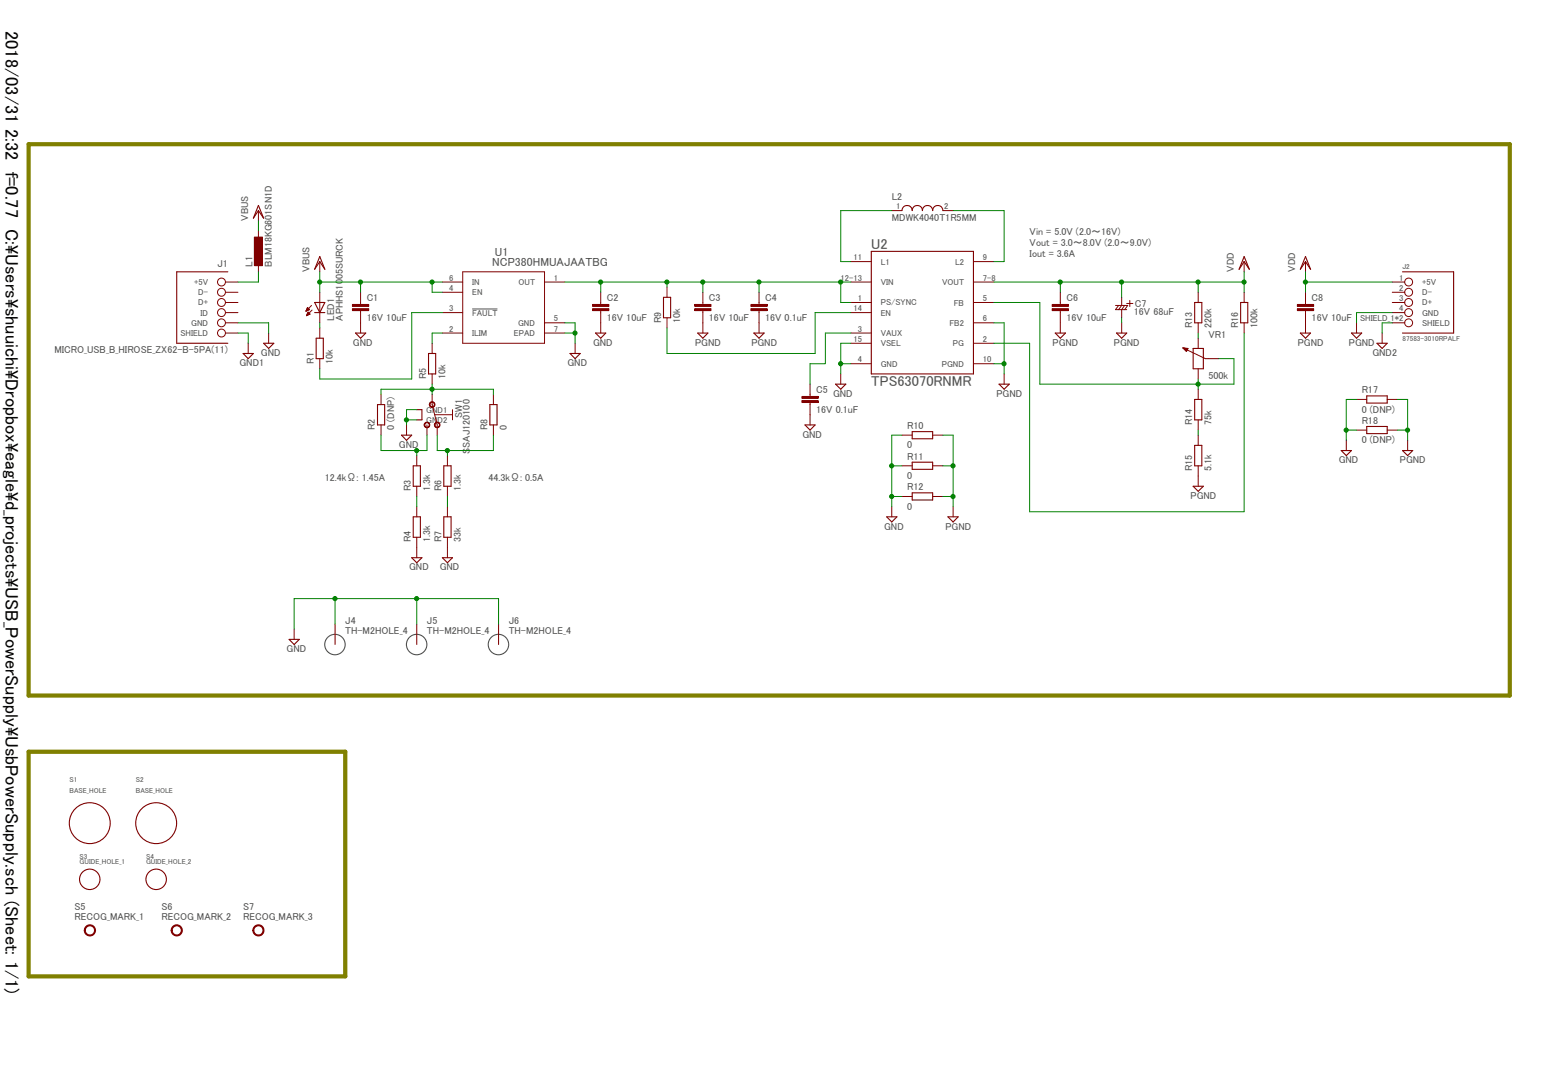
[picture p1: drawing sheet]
<svg xmlns="http://www.w3.org/2000/svg" width="297mm" height="210mm" viewBox="0 0 297 210" stroke-linecap="round" stroke-linejoin="round" font-family="sans-serif">
<path d="M5.1 27.4l285.9 161M291 27.4l-285.9 161" fill="none" stroke="#fff" stroke-width=".19"/>
<path d="M5.5 27.8h285.1v106.1h-285.1zM5.5 144.8h61v43.2h-61z" fill="none" stroke="#808000" stroke-width=".8"/>
<g fill="none" stroke="#505050" stroke-width=".21">
<circle cx="64.5" cy="124.1" r="1.97"/>
<circle cx="80.2" cy="124.1" r="1.97"/>
<circle cx="96" cy="124.1" r="1.97"/>
</g>
<path d="M90.9 59.5h4.9" fill="none" stroke="#505050" stroke-width=".19"/>
<path d="M43.9 52.3h-9.9v13.8h9.9M60.6 58.3h1.9l-.9 1.9zM60.6 60.2h1.9M60.9 65.1h1.3v4h-1.3zM82.5 68.1h1.4v3.9h-1.4zM79.6 89.7h1.3v3.9h-1.3z" fill="none" stroke="#800000" stroke-width=".21"/>
<g fill="none" stroke="#800000" stroke-width=".19">
<path d="M43.4 54.3h2.4M43.4 56.3h2.4M43.4 58.3h2.4M58.9 59.9h.1M59 59.8h.2M59 59.7h.4M59 59.6h.6M59.1 59.5h.4M59.1 59.4h.3M59.1 59.4h.2M59.2 59.3h.1M59.6 59.6l-.4-.4-.3 .7"/>
<path d="M59.6 59.6l-.7 .3M60 58.8l-1.1 1.1M60.1 59.7l-1.1 1.1M61.6 56.3v5.9M85.2 54.3h3.9M85.2 56.3h3.9M89.1 52.3h15.7v13.8h-15.7zM104.8 54.3h3.9M43.4 60.2h2.4M43.4 62.2h2.4M43.4 64.1h2.4M59 60.7h.1"/>
<path d="M59.1 60.6h.2M59.1 60.6h.4M59.1 60.5h.6M59.2 60.4h.4M59.2 60.3h.3M59.3 60.2h.1M59.3 60.1h.1M59.7 60.5l-.4-.4-.3 .7M59.7 60.5l-.7 .3M61.6 63.2v1.9M61.6 69.1v1.9M83.2 66.1v2"/>
<path d="M83.2 72v2M85.2 60.2h3.9M85.2 64.1h3.9M104.8 62.2h3.9M104.8 64.1h3.9M80.2 87.7v2M80.2 93.6v2"/>
<circle cx="42.6" cy="58.2" r=".76"/>
<circle cx="42.6" cy="56.3" r=".76"/>
<circle cx="42.6" cy="54.3" r=".76"/>
<circle cx="42.6" cy="64.1" r=".76"/>
<circle cx="42.6" cy="60.2" r=".76"/>
<circle cx="42.6" cy="62.2" r=".76"/>
</g>
<path d="M49 45.7h1.5v5.5h-1.5z" fill-rule="evenodd" fill="#800000"/>
<g fill="none" stroke="#800000" stroke-width=".19">
<path d="M49 45.7h1.5v5.5h-1.5zM49.7 44.5v1.9M49.7 50.4v1.9M67.8 59.4h3.2v.4h-3.2zM67.8 58.6h3.2v.4h-3.2zM69.4 56.3v2.3M69.4 59.8v2.4M114.1 59.4h3.1v.4h-3.1zM114.1 58.6h3.1v.4h-3.1zM115.6 56.3v2.3M115.6 59.8v2.4M128.4 55.3v2"/>
<path d="M133.7 59.4h3.2v.4h-3.2zM133.7 58.6h3.2v.4h-3.2zM135.3 56.3v2.3M135.3 59.8v2.4M144.6 59.4h3.1v.4h-3.1zM144.6 58.6h3.1v.4h-3.1zM146.1 56.3v2.3M146.1 59.8v2.4M163.8 58.3h3.9M163.8 54.3h3.9M163.8 50.4h3.9M171.7 40.6h1.9"/>
<path d="M181.5 40.6h2M187.4 58.3h3.9M187.4 54.3h3.9M187.4 50.4h3.9M202.6 59.4h3.1v.4h-3.1zM202.6 58.6h3.1v.4h-3.1zM204.1 56.3v2.3M204.1 59.8v2.4M214.7 58.8h2.4l-.6 .8M215.3 58.8l-.6 .8h2.2M215.9 57.3v1.5l-.6 .8M216.5 58.8l-.6 .8v1.6"/>
<path d="M216.9 58.4h1.2M217.5 57.8v1.2M230.7 56.3v2M268 58.3h2.4M268 54.3h2.4M268 56.3h2.4M83.2 77.9l.5 2M83.7 79.9l.5 1.9M83.7 79.9h3.4M87.1 78.9v2M128.4 61.2v2M154.4 77.1h3.1v.4h-3.1z"/>
<path d="M154.4 76.3h3.1v.4h-3.1zM155.9 74v2.3M155.9 77.5v2.4M163.8 60.2h3.9M163.8 66.1h3.9M163.8 64.1h3.9M163.8 70h3.9M187.4 66.1h3.9M187.4 62.2h3.9M187.4 70h3.9M230.7 62.2v1.9M230.7 75v1.9"/>
<path d="M268 60.2h2.4M268 62.2h2.4M230.7 80.9v1.9"/>
<circle cx="271.2" cy="58.2" r=".76"/>
<circle cx="271.2" cy="54.3" r=".76"/>
<circle cx="271.2" cy="56.3" r=".76"/>
<circle cx="271.2" cy="62.2" r=".76"/>
<circle cx="271.2" cy="60.2" r=".76"/>
</g>
<path d="M67.8 59.6h3.2M67.8 58.8h3.2M114.1 59.6h3.1M114.1 58.8h3.1M133.7 59.6h3.2M133.7 58.8h3.2M144.6 59.6h3.1M144.6 58.8h3.1M202.6 59.6h3.1M202.6 58.8h3.1M154.4 77.3h3.1M154.4 76.5h3.1" fill="none" stroke="#800000" stroke-width=".38"/>
<path d="M127.7 57.3h1.4v3.9h-1.4zM167.7 48.4h19.7v23.6h-19.7zM173.6 40.6a.98 .98 0 0 1 1-1 .98 .98 0 0 1 1 1 .98 .98 0 0 1 1-1 .98 .98 0 0 1 1 1 .98 .98 0 0 1 1-1 .98 .98 0 0 1 .9 1 .98 .98 0 0 1 1-1 .98 .98 0 0 1 1 1M230 58.3h1.4v3.9h-1.4zM270 52.3h9.8v11.8h-9.8M80.2 78.9h1v2h-1M230 76.9h1.4v4h-1.4z" fill="none" stroke="#800000" stroke-width=".21"/>
<path d="M82.8 77.5a.55 .55 0 0 1 .9 .1 .55 .55 0 0 1-.3 .8 .55 .55 0 0 1-.8-.5h.1a.43 .43 0 0 1 .6-.4 .43 .43 0 0 1 .2 .7 .43 .43 0 0 1-.7-.1l-.2-.2z" fill-rule="evenodd" fill="#800000"/>
<path d="M82.8 77.5a.55 .55 0 0 1 .9 .1 .55 .55 0 0 1-.3 .8 .55 .55 0 0 1-.8-.5h.1a.43 .43 0 0 1 .6-.4 .43 .43 0 0 1 .2 .7 .43 .43 0 0 1-.7-.1l-.2-.2z" fill="none" stroke="#800000" stroke-width=".19"/>
<path d="M83.8 81.4a.55 .55 0 0 1 .8 .2 .55 .55 0 0 1-.3 .8 .55 .55 0 0 1-.7-.6h.1a.44 .44 0 0 1 .7-.3 .44 .44 0 0 1 .1 .7 .44 .44 0 0 1-.7-.2l-.2-.2z" fill-rule="evenodd" fill="#800000"/>
<path d="M83.8 81.4a.55 .55 0 0 1 .8 .2 .55 .55 0 0 1-.3 .8 .55 .55 0 0 1-.7-.6h.1a.44 .44 0 0 1 .7-.3 .44 .44 0 0 1 .1 .7 .44 .44 0 0 1-.7-.2l-.2-.2z" fill="none" stroke="#800000" stroke-width=".19"/>
<path d="M81.8 81.4a.55 .55 0 0 1 .9 .2 .55 .55 0 0 1-.4 .8 .55 .55 0 0 1-.7-.6h.2a.44 .44 0 0 1 .6-.3 .44 .44 0 0 1 .1 .7 .44 .44 0 0 1-.7-.2l-.2-.2z" fill-rule="evenodd" fill="#800000"/>
<g fill="none" stroke="#800000" stroke-width=".19">
<path d="M49.7 40.6v1.9M61.6 50.4v1.9M239.5 50.4v1.9M239.5 56.3v2M249.8 59.4h3.1v.4h-3.1zM249.8 58.6h3.1v.4h-3.1zM251.3 50.4v1.9M251.3 56.3v2.3M251.3 59.8v4.3M47.8 66.1v2M51.7 64.1v2M69.4 62.2v1.9"/>
<path d="M73.3 75.9v2M83.2 75.9v2M95 75.9v2M110.7 66.1v2M115.6 62.2v1.9M135.3 62.2v1.9M146.1 62.2v1.9M155.9 79.9v1.9M161.8 72v2M193.3 72v2M204.1 62.2v1.9M215.9 62.2v1.9"/>
<path d="M227.7 67l4.3 2.1h2.6M227.7 67l1 .1-.3 .6zM227.8 67h.3M227.8 67.1h.9M227.9 67.2h.7M228 67.3h.6M228.1 67.4h.5M228.2 67.5h.3M228.3 67.5h.2M228.4 67.6h.1M230.7 65.1v2M230.7 71v2"/>
<path d="M239.5 62.2v1.9M261.1 62.2v1.9M261.1 76.9h2M266.1 64.1v2M267 76.9h2M73.3 81.8v2M78.3 81.8v2M80.2 97.6v1.9M81.8 81.4a.55 .55 0 0 1 .9 .2 .55 .55 0 0 1-.4 .8 .55 .55 0 0 1-.7-.6h.2a.44 .44 0 0 1 .6-.3 .44 .44 0 0 1 .1 .7 .44 .44 0 0 1-.7-.2l-.2-.2zM82.2 81.8v2M84.2 81.8v2M86.1 87.7v2"/>
<path d="M86.1 93.6v2M86.1 97.6v1.9M95 81.8v2M171.7 97.6v1.9M173.6 89.7h2M173.6 95.6h2M173.6 83.8h2M179.5 89.7h2M179.5 95.6h2M179.5 83.8h2M183.5 97.6v1.9M230.7 83.8v2"/>
<path d="M230.7 89.7v3.9M259.2 84.8v2M261.1 82.8h2M267 82.8h2M271 84.8v2M80.2 103.5v3.9M86.1 103.5v3.9M56.6 121.2v1.9M64.5 120.2v3.9M80.2 120.2v3.9M96 120.2v3.9"/>
</g>
<g fill="none" stroke="#800000" stroke-width=".21">
<path d="M49.7 39.6l1 2.4-1-1.4-.9 1.4zM61.6 49.4l.9 2.5-.9-1.5-1 1.5zM238.8 58.3h1.4v3.9h-1.4zM239.5 49.4l1 2.5-1-1.5-1 1.5zM251.3 49.4l1 2.5-1-1.5-1 1.5zM46.8 68.1h2l-1 1zM50.7 66.1h2l-1 1zM68.4 64.1h2l-1 1zM72.7 77.9h1.3v3.9h-1.3zM94.3 77.9h1.4v3.9h-1.4zM109.7 68.1h2l-1 1zM114.6 64.1h2l-1 1z"/>
<path d="M134.3 64.1h2l-1 1zM145.1 64.1h2l-1 1zM160.9 74h1.9l-1 1zM192.3 74h2l-1 1zM203.1 64.1h2l-1 1zM214.9 64.1h2l-1 1zM229.7 67.1h2v3.9h-2zM250.3 64.1h2l-1 1zM260.2 64.1h1.9l-1 1zM263.1 76.2h3.9v1.4h-3.9zM265.1 66.1h1.9l-.9 1zM77.3 83.8h2l-1 1z"/>
<path d="M79.6 99.5h1.3v4h-1.3zM85.4 89.7h1.4v3.9h-1.4zM85.4 99.5h1.4v4h-1.4zM155 81.8h1.9l-1 1zM170.7 99.5h2l-1 1zM175.6 89h3.9v1.4h-3.9zM175.6 83.1h3.9v1.4h-3.9zM175.6 94.9h3.9v1.4h-3.9zM182.5 99.5h2l-1 1zM229.7 93.6h2l-1 1zM230 85.8h1.4v3.9h-1.4zM258.2 86.8h2l-1 .9z"/>
<path d="M263.1 82.1h3.9v1.4h-3.9zM270 86.8h2l-1 .9zM79.3 107.4h1.9l-1 1zM85.2 107.4h1.9l-1 1zM55.7 123.1h1.9l-1 1z"/>
<circle cx="17.3" cy="158.5" r="3.9"/>
<circle cx="30.1" cy="158.5" r="3.9"/>
<circle cx="17.3" cy="169.3" r="1.97"/>
<circle cx="30.1" cy="169.3" r="1.97"/>
</g>
<path d="M249.8 59.6h3.1M249.8 58.8h3.1" fill="none" stroke="#800000" stroke-width=".38"/>
<path d="M16.6 178.4a1.08 1.08 0 0 1 1.7 .3 1.08 1.08 0 0 1-.7 1.5 1.08 1.08 0 0 1-1.4-1h.2a.89 .89 0 0 1 1.3-.8 .89 .89 0 0 1 .2 1.5 .89 .89 0 0 1-1.4-.5l-.1-.2h-.2l.1-.3z" fill-rule="evenodd" fill="#800000"/>
<path d="M16.6 178.4a1.08 1.08 0 0 1 1.7 .3 1.08 1.08 0 0 1-.7 1.5 1.08 1.08 0 0 1-1.4-1h.2a.89 .89 0 0 1 1.3-.8 .89 .89 0 0 1 .2 1.5 .89 .89 0 0 1-1.4-.5l-.1-.2h-.2l.1-.3z" fill="none" stroke="#800000" stroke-width=".19"/>
<path d="M33.3 178.4a1.08 1.08 0 0 1 1.7 .3 1.08 1.08 0 0 1-.7 1.5 1.08 1.08 0 0 1-1.4-1h.2a.88 .88 0 0 1 1.2-.9 .88 .88 0 0 1 .3 1.5 .88 .88 0 0 1-1.4-.4l-.1-.2h-.2l.1-.3z" fill-rule="evenodd" fill="#800000"/>
<path d="M33.3 178.4a1.08 1.08 0 0 1 1.7 .3 1.08 1.08 0 0 1-.7 1.5 1.08 1.08 0 0 1-1.4-1h.2a.88 .88 0 0 1 1.2-.9 .88 .88 0 0 1 .3 1.5 .88 .88 0 0 1-1.4-.4l-.1-.2h-.2l.1-.3z" fill="none" stroke="#800000" stroke-width=".19"/>
<path d="M49.1 178.4a1.08 1.08 0 0 1 1.6 .3 1.08 1.08 0 0 1-.7 1.5 1.08 1.08 0 0 1-1.3-1h.2a.88 .88 0 0 1 1.2-.9 .88 .88 0 0 1 .2 1.5 .88 .88 0 0 1-1.4-.4v-.2h-.2v-.3z" fill-rule="evenodd" fill="#800000"/>
<path d="M49.1 178.4a1.08 1.08 0 0 1 1.6 .3 1.08 1.08 0 0 1-.7 1.5 1.08 1.08 0 0 1-1.3-1h.2a.88 .88 0 0 1 1.2-.9 .88 .88 0 0 1 .2 1.5 .88 .88 0 0 1-1.4-.4v-.2h-.2v-.3z" fill="none" stroke="#800000" stroke-width=".19"/>
<path d="M45.8 62.2h5.9v1.9M108.7 62.2h2v3.9M108.7 64.1h2" fill="none" stroke="#008000" stroke-width=".19"/>
<circle cx="110.7" cy="64.1" r=".4" fill="#008000"/>
<g fill="none" stroke="#008000" stroke-width=".19">
<path d="M161.8 70h2M163.8 66.1h-2v5.9"/>
<circle cx="110.7" cy="64.1" r=".4"/>
</g>
<circle cx="161.8" cy="70" r=".4" fill="#008000"/>
<g fill="none" stroke="#008000" stroke-width=".19">
<path d="M171.7 95.6h1.9M173.6 89.7h-1.9v7.9"/>
<circle cx="161.8" cy="70" r=".4"/>
</g>
<circle cx="171.6" cy="95.6" r=".4" fill="#008000"/>
<g fill="none" stroke="#008000" stroke-width=".19">
<path d="M171.7 83.8v5.9"/>
<circle cx="171.6" cy="95.6" r=".4"/>
</g>
<circle cx="171.6" cy="89.7" r=".4" fill="#008000"/>
<g fill="none" stroke="#008000" stroke-width=".19">
<path d="M80.2 78.9h-1.9v2.9M78.3 80.9h1.9M171.7 83.8h1.9"/>
<circle cx="171.6" cy="89.7" r=".4"/>
</g>
<circle cx="78.2" cy="80.9" r=".4" fill="#008000"/>
<g fill="none" stroke="#008000" stroke-width=".19">
<path d="M261.1 76.9h-1.9v7.9M259.2 82.8h1.9"/>
<circle cx="78.2" cy="80.9" r=".4"/>
</g>
<circle cx="259.2" cy="82.8" r=".4" fill="#008000"/>
<g fill="none" stroke="#008000" stroke-width=".19">
<path d="M64.5 115.3v4.9M80.2 115.3v4.9M96 120.2v-4.9h-39.4v5.9"/>
<circle cx="259.2" cy="82.8" r=".4"/>
</g>
<circle cx="80.2" cy="115.3" r=".4" fill="#008000"/>
<circle cx="80.2" cy="115.3" r=".4" fill="none" stroke="#008000" stroke-width=".19"/>
<circle cx="64.5" cy="115.3" r=".4" fill="#008000"/>
<g fill="none" stroke="#008000" stroke-width=".19">
<path d="M181.5 89.7h2v7.9M181.5 95.6h2"/>
<circle cx="64.5" cy="115.3" r=".4"/>
</g>
<circle cx="183.5" cy="95.6" r=".4" fill="#008000"/>
<g fill="none" stroke="#008000" stroke-width=".19">
<path d="M181.5 83.8h2v5.9"/>
<circle cx="183.5" cy="95.6" r=".4"/>
</g>
<circle cx="183.5" cy="89.7" r=".4" fill="#008000"/>
<g fill="none" stroke="#008000" stroke-width=".19">
<path d="M191.3 62.2h2v9.8M191.3 70h2"/>
<circle cx="183.5" cy="89.7" r=".4"/>
</g>
<circle cx="193.3" cy="70" r=".4" fill="#008000"/>
<g fill="none" stroke="#008000" stroke-width=".19">
<path d="M215.9 61.2v1M268 60.2h-6.9v2M269 76.9h2v7.9M269 82.8h2"/>
<circle cx="193.3" cy="70" r=".4"/>
</g>
<circle cx="271" cy="82.8" r=".4" fill="#008000"/>
<g fill="none" stroke="#008000" stroke-width=".19">
<path d="M49.7 52.3v2h-3.9M49.7 42.5v2M61.6 52.3v4M83.2 54.3h2M45.8 64.1h2v2M230.7 82.8v1"/>
<circle cx="271" cy="82.8" r=".4"/>
</g>
<circle cx="61.5" cy="54.3" r=".4" fill="#008000"/>
<g fill="none" stroke="#008000" stroke-width=".19">
<path d="M61.6 54.3h21.6M69.4 54.3v2"/>
<circle cx="61.5" cy="54.3" r=".4"/>
</g>
<circle cx="69.4" cy="54.3" r=".4" fill="#008000"/>
<g fill="none" stroke="#008000" stroke-width=".19">
<path d="M83.2 54.3v2h2"/>
<circle cx="69.4" cy="54.3" r=".4"/>
</g>
<circle cx="83.2" cy="54.3" r=".4" fill="#008000"/>
<g fill="none" stroke="#008000" stroke-width=".19">
<path d="M61.6 62.2v1M83.2 74v1.9M83.2 75h-9.9v.9M85.2 60.2h-5.9v12.8h-17.7v-2M85.2 64.1h-2v2"/>
<circle cx="83.2" cy="54.3" r=".4"/>
</g>
<circle cx="83.2" cy="75" r=".4" fill="#008000"/>
<g fill="none" stroke="#008000" stroke-width=".19">
<path d="M83.2 75h11.8v.9M84.2 83.8v3h10.8v-3M86.1 86.8v.9"/>
<circle cx="83.2" cy="75" r=".4"/>
</g>
<circle cx="86.1" cy="86.8" r=".4" fill="#008000"/>
<g fill="none" stroke="#008000" stroke-width=".19">
<path d="M73.3 83.8v3h8.9v-3M80.2 86.8v.9"/>
<circle cx="86.1" cy="86.8" r=".4"/>
</g>
<circle cx="80.2" cy="86.8" r=".4" fill="#008000"/>
<g fill="none" stroke="#008000" stroke-width=".19">
<path d="M108.7 54.3h55.1M161.8 54.3v4h2M80.2 95.6v2M86.1 95.6v2"/>
<circle cx="80.2" cy="86.8" r=".4"/>
</g>
<circle cx="161.8" cy="54.3" r=".4" fill="#008000"/>
<g fill="none" stroke="#008000" stroke-width=".19">
<path d="M115.6 54.3v2"/>
<circle cx="161.8" cy="54.3" r=".4"/>
</g>
<circle cx="115.6" cy="54.3" r=".4" fill="#008000"/>
<g fill="none" stroke="#008000" stroke-width=".19">
<path d="M128.4 54.3v1"/>
<circle cx="115.6" cy="54.3" r=".4"/>
</g>
<circle cx="128.4" cy="54.3" r=".4" fill="#008000"/>
<g fill="none" stroke="#008000" stroke-width=".19">
<path d="M135.3 54.3v2"/>
<circle cx="128.4" cy="54.3" r=".4"/>
</g>
<circle cx="135.3" cy="54.3" r=".4" fill="#008000"/>
<g fill="none" stroke="#008000" stroke-width=".19">
<path d="M146.1 54.3v2"/>
<circle cx="135.3" cy="54.3" r=".4"/>
</g>
<circle cx="146.1" cy="54.3" r=".4" fill="#008000"/>
<g fill="none" stroke="#008000" stroke-width=".19">
<path d="M171.7 40.6h-9.9v9.8h2M183.5 40.6h9.8v9.8h-2M191.3 54.3h48.2M239.5 52.3v4M163.8 60.2h-6.9v7.9h-28.5v-4.9M163.8 64.1h-4.9v5.9h-3v4"/>
<circle cx="146.1" cy="54.3" r=".4"/>
</g>
<circle cx="239.5" cy="54.3" r=".4" fill="#008000"/>
<g fill="none" stroke="#008000" stroke-width=".19">
<path d="M230.7 54.3v2"/>
<circle cx="239.5" cy="54.3" r=".4"/>
</g>
<circle cx="230.6" cy="54.3" r=".4" fill="#008000"/>
<g fill="none" stroke="#008000" stroke-width=".19">
<path d="M215.9 54.3v3"/>
<circle cx="230.6" cy="54.3" r=".4"/>
</g>
<circle cx="215.9" cy="54.3" r=".4" fill="#008000"/>
<g fill="none" stroke="#008000" stroke-width=".19">
<path d="M204.1 54.3v2"/>
<circle cx="215.9" cy="54.3" r=".4"/>
</g>
<circle cx="204.1" cy="54.3" r=".4" fill="#008000"/>
<g fill="none" stroke="#008000" stroke-width=".19">
<path d="M251.3 52.3v4M251.3 54.3h16.7"/>
<circle cx="204.1" cy="54.3" r=".4"/>
</g>
<circle cx="251.3" cy="54.3" r=".4" fill="#008000"/>
<g fill="none" stroke="#008000" stroke-width=".19">
<path d="M200.2 58.3v15.7h30.5M230.7 73v2"/>
<circle cx="251.3" cy="54.3" r=".4"/>
</g>
<circle cx="230.6" cy="74" r=".4" fill="#008000"/>
<g fill="none" stroke="#008000" stroke-width=".19">
<path d="M191.3 58.3h8.9M230.7 64.1v1M234.6 69.1h2.9v4.9h-6.8M239.5 64.1v34.5h-41.3v-32.5h-6.9M268 62.2h-1.9v1.9"/>
<circle cx="230.6" cy="74" r=".4"/>
</g>
<text font-size="3.5" x="1" y="6" transform="rotate(90 1 6)">2018/03/31 2:32 f=0.77 C:\Users\shuuichi\Dropbox\eagle\d_projects\USB_PowerSupply\UsbPowerSupply.sch (Sheet: 1/1)</text>
<g font-size="2.8" fill="#505050">
<text x="167.7" y="48">U2</text>
<text x="167.7" y="74.4">TPS63070RNMR</text>
</g>
<g font-size="2.3" fill="#505050">
<text x="94.8" y="51.2">NCP380HMUAJAATBG</text>
<text x="95.3" y="49.2">U1</text>
</g>
<g font-size="1.9" fill="#505050">
<text x="171.7" y="38.6">L2</text>
<text x="47.8" y="42.5" transform="rotate(-90 47.8 42.5)">VBUS</text>
<text x="171.7" y="42.5">MDWK4040T1R5MM</text>
<text x="198.2" y="45.3">Vin = 5.0V (2.0～16V)</text>
<text x="198.2" y="47.3">Vout = 3.0～8.0V (2.0～9.0V)</text>
<text x="41.9" y="51.4">J1</text>
<text x="48.6" y="51.4" transform="rotate(-90 48.6 51.4)">L1</text>
<text x="52.3" y="51.4" transform="rotate(-90 52.3 51.4)">BLM18KG601SN1D</text>
<text x="59.6" y="52.3" transform="rotate(-90 59.6 52.3)">VBUS</text>
<text x="198.2" y="49.4">Iout = 3.6A</text>
<text x="237.5" y="52.3" transform="rotate(-90 237.5 52.3)">VDD</text>
<text x="249.4" y="52.3" transform="rotate(-90 249.4 52.3)">VDD</text>
<text x="70.6" y="58">C1</text>
<text x="116.8" y="58">C2</text>
<text x="136.5" y="58">C3</text>
<text x="147.3" y="58">C4</text>
<text x="205.3" y="58">C6</text>
<text x="218.5" y="59">C7</text>
<text x="252.5" y="58">C8</text>
<text x="64.3" y="61.8" transform="rotate(-90 64.3 61.8)">LED1</text>
<text x="66" y="61.8" transform="rotate(-90 66 61.8)">APHHS1005SURCK</text>
<text x="70.6" y="61.9">16V 10uF</text>
<text x="116.8" y="61.9">16V 10uF</text>
<text x="127.3" y="62.2" transform="rotate(-90 127.3 62.2)">R9</text>
<text x="131" y="62.2" transform="rotate(-90 131 62.2)">10k</text>
<text x="136.5" y="61.9">16V 10uF</text>
<text x="147.3" y="61.9">16V 0.1uF</text>
<text x="205.3" y="61.9">16V 10uF</text>
<text x="218.3" y="60.6">16V 68uF</text>
<text x="229.5" y="63.2" transform="rotate(-90 229.5 63.2)">R13</text>
<text x="232.6" y="65.1">VR1</text>
<text x="233.2" y="63.2" transform="rotate(-90 233.2 63.2)">220k</text>
<text x="238.4" y="63.2" transform="rotate(-90 238.4 63.2)">R16</text>
<text x="242.1" y="63.2" transform="rotate(-90 242.1 63.2)">100k</text>
<text x="252.5" y="61.9">16V 10uF</text>
<text x="10.5" y="68.1">MICRO_USB_B_HIROSE_ZX62-B-5PA(11)</text>
<text x="46.1" y="70.5">GND1</text>
<text x="50.2" y="68.6">GND</text>
<text x="60.4" y="70" transform="rotate(-90 60.4 70)">R1</text>
<text x="64.1" y="70" transform="rotate(-90 64.1 70)">10k</text>
<text x="68" y="66.6">GND</text>
<text x="109.2" y="70.5">GND</text>
<text x="114.2" y="66.6">GND</text>
<text x="133.8" y="66.6">PGND</text>
<text x="144.6" y="66.6">PGND</text>
<text x="202.6" y="66.6">PGND</text>
<text x="214.4" y="66.6">PGND</text>
<text x="249.8" y="66.6">PGND</text>
<text x="259.7" y="66.6">PGND</text>
<text x="264.2" y="68.6">GND2</text>
<text x="82" y="73" transform="rotate(-90 82 73)">R5</text>
<text x="85.7" y="73" transform="rotate(-90 85.7 73)">10k</text>
<text x="157.1" y="75.6">C5</text>
<text x="160.4" y="76.4">GND</text>
<text x="191.8" y="76.4">PGND</text>
<text x="232.6" y="73">500k</text>
<text x="262.1" y="75.8">R17</text>
<text x="72.2" y="82.8" transform="rotate(-90 72.2 82.8)">R2</text>
<text x="75.9" y="82.8" transform="rotate(-90 75.9 82.8)">0 (DNP)</text>
<text x="89" y="80.5" transform="rotate(-90 89 80.5)">SW1</text>
<text x="93.8" y="82.8" transform="rotate(-90 93.8 82.8)">R8</text>
<text x="97.5" y="82.8" transform="rotate(-90 97.5 82.8)">0</text>
<text x="157.1" y="79.6">16V 0.1uF</text>
<text x="174.6" y="82.6">R10</text>
<text x="229.5" y="81.8" transform="rotate(-90 229.5 81.8)">R14</text>
<text x="233.2" y="81.8" transform="rotate(-90 233.2 81.8)">75k</text>
<text x="262.1" y="81.7">R18</text>
<text x="262.1" y="79.5">0 (DNP)</text>
<text x="76.8" y="86.3">GND</text>
<text x="90.5" y="87.4" transform="rotate(-90 90.5 87.4)">SSAJ120100</text>
<text x="154.5" y="84.3">GND</text>
<text x="174.6" y="88.5">R11</text>
<text x="174.6" y="86.4">0</text>
<text x="257.7" y="89.2">GND</text>
<text x="262.1" y="85.4">0 (DNP)</text>
<text x="269.5" y="89.2">PGND</text>
<text x="62.5" y="92.6">12.4kΩ: 1.45A</text>
<text x="79.1" y="94.6" transform="rotate(-90 79.1 94.6)">R3</text>
<text x="82.8" y="94.6" transform="rotate(-90 82.8 94.6)">1.3k</text>
<text x="85" y="94.6" transform="rotate(-90 85 94.6)">R6</text>
<text x="88.7" y="94.6" transform="rotate(-90 88.7 94.6)">1.3k</text>
<text x="94" y="92.6">44.3kΩ: 0.5A</text>
<text x="174.6" y="92.3">0</text>
<text x="174.6" y="94.4">R12</text>
<text x="229.5" y="90.7" transform="rotate(-90 229.5 90.7)">R15</text>
<text x="233.2" y="90.7" transform="rotate(-90 233.2 90.7)">5.1k</text>
<text x="174.6" y="98.1">0</text>
<text x="229.2" y="96.1">PGND</text>
<text x="79.1" y="104.5" transform="rotate(-90 79.1 104.5)">R4</text>
<text x="82.8" y="104.5" transform="rotate(-90 82.8 104.5)">1.3k</text>
<text x="85" y="104.5" transform="rotate(-90 85 104.5)">R7</text>
<text x="88.7" y="104.5" transform="rotate(-90 88.7 104.5)">33k</text>
<text x="170.2" y="102">GND</text>
<text x="182" y="102">PGND</text>
<text x="78.8" y="109.9">GND</text>
<text x="84.7" y="109.9">GND</text>
<text x="55.2" y="125.6">GND</text>
<text x="66.5" y="120.2">J4</text>
<text x="66.5" y="122.2">TH-M2HOLE_4</text>
<text x="82.2" y="120.2">J5</text>
<text x="82.2" y="122.2">TH-M2HOLE_4</text>
<text x="97.9" y="122.2">TH-M2HOLE_4</text>
<text x="97.9" y="120.2">J6</text>
<text x="14.4" y="177.2">RECOG_MARK_1</text>
<text x="14.4" y="175.2">S5</text>
<text x="31.1" y="175.2">S6</text>
<text x="31.1" y="177.2">RECOG_MARK_2</text>
<text x="46.8" y="175.2">S7</text>
<text x="46.8" y="177.2">RECOG_MARK_3</text>
</g>
<g font-size="1.7" fill="#505050">
<text x="172.5" y="40.3">1</text>
<text x="181.8" y="40.3">2</text>
<text x="164.3" y="50.1">11</text>
<text x="169.6" y="51">L1</text>
<text x="183.9" y="51">L2</text>
<text x="189.2" y="50.1">9</text>
<text x="37.4" y="54.9">+5V</text>
<text x="38.2" y="56.9">D-</text>
<text x="38.2" y="58.8">D+</text>
<text x="86.5" y="59.9">3</text>
<text x="86.5" y="56">4</text>
<text x="86.5" y="54">6</text>
<text x="90.9" y="56.9">EN</text>
<text x="90.9" y="54.9">IN</text>
<text x="99.8" y="54.9">OUT</text>
<text x="106.6" y="54">1</text>
<text x="161.8" y="54">12-13</text>
<text x="164.3" y="59.9">14</text>
<text x="165.1" y="58">1</text>
<text x="169.6" y="58.8">PS/SYNC</text>
<text x="169.6" y="54.9">VIN</text>
<text x="181.4" y="54.9">VOUT</text>
<text x="183.6" y="58.8">FB</text>
<text x="189.2" y="58">5</text>
<text x="189.2" y="54">7-8</text>
<text x="269.3" y="54">1</text>
<text x="269.3" y="56">2</text>
<text x="269.3" y="58">3</text>
<text x="269.3" y="59.9">4</text>
<text x="273.8" y="54.9">+5V</text>
<text x="273.8" y="56.9">D-</text>
<text x="273.8" y="58.8">D+</text>
<text x="34.7" y="64.7">SHIELD</text>
<text x="36.8" y="62.8">GND</text>
<text x="38.6" y="60.8">ID</text>
<text x="86.5" y="63.9">2</text>
<text x="90.9" y="64.7">ILIM</text>
<text x="90.9" y="60.8">FAULT</text>
<text x="98.9" y="64.7">EPAD</text>
<text x="99.7" y="62.8">GND</text>
<text x="106.6" y="61.9">5</text>
<text x="106.6" y="63.9">7</text>
<text x="164.3" y="65.8">15</text>
<text x="165.1" y="63.9">3</text>
<text x="169.6" y="60.8">EN</text>
<text x="169.6" y="64.7">VAUX</text>
<text x="182.8" y="62.8">FB2</text>
<text x="189.2" y="61.9">6</text>
<text x="189.2" y="65.8">2</text>
<text x="261.8" y="61.9">SHIELD_1*2</text>
<text x="273.8" y="60.8">GND</text>
<text x="273.8" y="62.8">SHIELD</text>
<text x="165.1" y="69.8">4</text>
<text x="169.6" y="66.7">VSEL</text>
<text x="169.6" y="70.6">GND</text>
<text x="181.3" y="70.6">PGND</text>
<text x="183.5" y="66.7">PG</text>
<text x="189.2" y="69.8">10</text>
<text x="82" y="79.5">GND1</text>
<text x="82" y="81.4">GND2</text>
</g>
<g font-size="1.4" fill="#505050">
<text x="270" y="51.8">J2</text>
<text x="270" y="65.7">87583-3010RPALF</text>
<text x="13.4" y="152.6">BASE_HOLE</text>
<text x="13.4" y="150.7">S1</text>
<text x="26.1" y="150.7">S2</text>
<text x="26.1" y="152.6">BASE_HOLE</text>
<text x="15.3" y="166.4">GUIDE_HOLE_1</text>
<text x="15.3" y="165.4">S3</text>
<text x="28.1" y="165.4">S4</text>
<text x="28.1" y="166.4">GUIDE_HOLE_2</text>
</g>
</svg>
